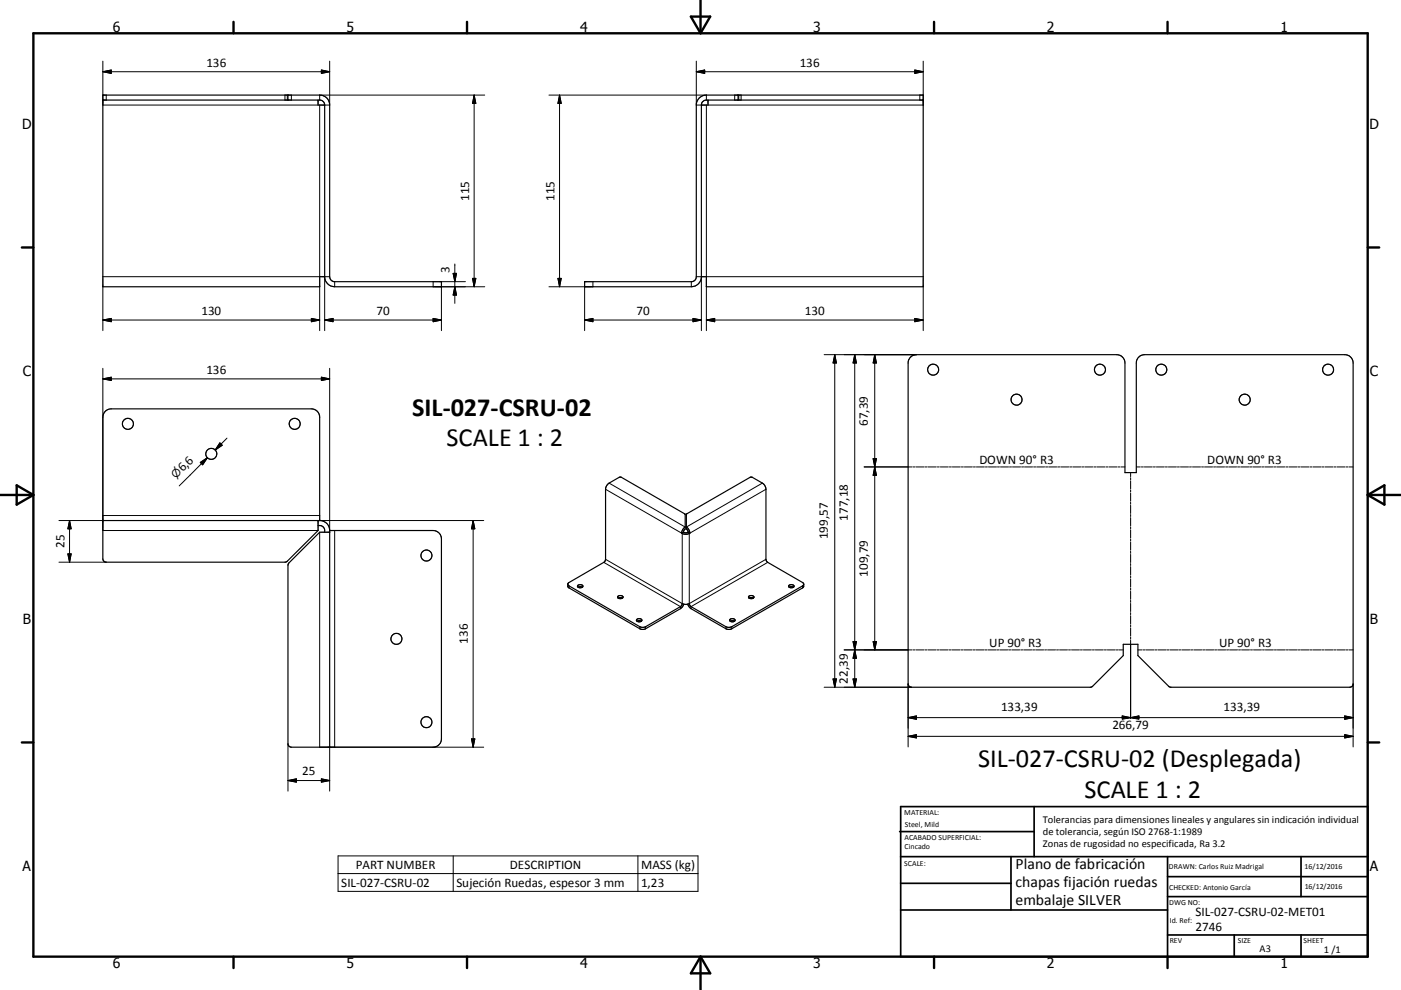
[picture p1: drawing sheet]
<svg xmlns="http://www.w3.org/2000/svg" width="420mm" height="297mm" viewBox="0 0 420 297" stroke-linecap="round" stroke-linejoin="round" font-family="sans-serif">
<g fill="none" stroke="#000" stroke-width=".36">
<path d="M30.8 28.5h65a2.95 2.95 0 0 1 3 3v51.5a1.52 1.52 0 0 0 1.5 1.5h32v1.5h-32a3 3 0 0 1-3-3h-1.5v3h-65zM30.8 30h65a1.48 1.48 0 0 1 1.5 1.5M86.3 28.5v1.5M95.4 30v1.5h1.9M97.3 31.5v51.5M209.6 29.4l1-.6 1.2-.3h65v57.5h-65v-3h-1.5a3 3 0 0 1-3 3h-32v-1.5h32a1.47 1.47 0 0 0 1.5-1.5v-51.5l.2-1.1zM210.3 31.5v51.5M212.3 30v1.5h-2M221.3 28.5v1.5M276.8 30h-65a1.48 1.48 0 0 0-1.5 1.5M272.9 107.3l.8-.7 1.1-.2h60a2.5 2.5 0 0 1 2.5 2.5v32.9h3.4v-32.9a2.5 2.5 0 0 1 2.5-2.5h60a2.5 2.5 0 0 1 2.5 2.5v96.3l-.4 .8-.6 .2h-53.8l-.5-.3-9.2-9.2v-3.4h-4.4v3.4l-9.2 9.2-.5 .3h-53.8l-.7-.2-.3-.8v-96.3l.1-.7zM30.8 156.2h65"/>
<path d="M95.4 156.2v3l-9.3 9.2-.5 .2h-54.2l-.6-.9v-42.5a2.51 2.51 0 0 1 2.6-2.5h60a2.5 2.5 0 0 1 2.4 2.5v31M95.4 157.7a1.64 1.64 0 0 1 1.9 2M95.8 156.2a2.95 2.95 0 0 1 3 3M98.8 159.2h31.1a2.5 2.5 0 0 1 2.4 2.4v60.1a2.5 2.5 0 0 1-2.4 2.5h-42.5l-1-.6v-54.2l.2-.5 9.2-9.2h3M98.8 159.2v65M204.4 160a2.32 2.32 0 0 0 2.4 0M204.9 159.6l.5-.9-.1-4.5-19.1-11h-.6l-3 1.7a2.26 2.26 0 0 0-1 1.9l-.1 21.4-.3 .4-10.6 6.2-.4 .5M204.9 159.6l-.5 .4M204.9 159.6a1.23 1.23 0 0 0 1.4 0M205.4 158.1a2.29 2.29 0 0 0-1 1.9M205.8 158.1a2.31 2.31 0 0 1 1 1.9M206.3 159.6l-.5-.9 .1-4.5 19.1-11h.6l3 1.7a2.28 2.28 0 0 1 1 1.9l.1 21.4 .3 .4 10.6 6.2 .4 .5"/>
<path d="M206.3 159.6l.5 .4M170.2 175.3l.4 .5 21.8 12.4 1.2-.2 10.4-6 .5-.9 .5 .2M170.2 175.3v.7l.4 .4 21.8 12.4 1-.1 10.6-6.1 .6-.6 .4-.7M173.2 175.6a.79 .79 0 0 1 .9-.3 .79 .79 0 0 1 .6 .8 .87 .87 0 0 1-1.5-.3zM173.3 176.2l.6-.2 .7 .2M185.3 178.9a.89 .89 0 0 1 1.5 .4 .91 .91 0 0 1-1.6-.3zM185.3 179.4l.6-.1 .7 .1M224.5 178.9a.89 .89 0 0 1 1.5 .4 .91 .91 0 0 1-1.6-.3zM224.6 179.4l.5-.1 .8 .1M236.5 175.6a.8 .8 0 0 1 .9-.3 .8 .8 0 0 1 .6 .8 .88 .88 0 0 1-1.6-.3zM236.6 176.2l.5-.2 .8 .2M241 175.3l-.1 .7-.3 .4-21.9 12.4-.9-.1-10.6-6.1-1-1.3"/>
<path d="M241 175.3l-.4 .5-21.9 12.4-1.1-.2-10.4-6-.5-.9-.5 .2M190.9 185.8a.86 .86 0 0 1 .9-.3 .86 .86 0 0 1 .6 .7 .89 .89 0 0 1-.9 .4 .89 .89 0 0 1-.7-.6zM191 186.4l.5-.2 .8 .2M205 181.3h1.2M218.8 185.8a.88 .88 0 0 1 1.6 .4 .9 .9 0 0 1-.9 .4 .9 .9 0 0 1-.7-.6zM218.9 186.4l.6-.2 .7 .2"/>
<circle cx="279.8" cy="110.9" r="1.64"/>
<circle cx="304.8" cy="119.9" r="1.65"/>
<circle cx="329.8" cy="110.9" r="1.64"/>
<circle cx="348.2" cy="110.9" r="1.65"/>
<circle cx="373.2" cy="119.9" r="1.66"/>
<circle cx="398.2" cy="110.9" r="1.64"/>
<circle cx="38.4" cy="127.2" r="1.66"/>
<circle cx="63.3" cy="136.2" r="1.65"/>
<circle cx="88.3" cy="127.2" r="1.65"/>
<circle cx="127.8" cy="166.7" r="1.65"/>
<circle cx="118.9" cy="191.7" r="1.64"/>
<circle cx="127.8" cy="216.7" r="1.64"/>
</g>
<g fill="none" stroke="#000" stroke-width=".3">
<path d="M30.8 18.3v13.2h64.6M98.8 18.3v13.2h-1.5M208.8 18.3v13.2h1.5M276.8 18.3v13.2h-64.5M30.8 21.5l2.6-.5v1zM30.8 21.5h68M31.9 28.5v1.5M85.4 28.5v1.5M86.1 28.5v1.5M87.4 28.5v1.5M95.8 31.5v51.5h-65M96.4 21l2.4 .5-2.4 .5z"/>
<path d="M142.2 28.5v57.5M142.2 28.5l.5 2.5h-1zM145.3 28.5h-49.5v1.5M164.6 28.5h47.2v1.5M167.8 28.5l.5 2.5h-1zM167.8 28.5v57.5M208.8 21.5h68M208.8 21.5l2.5-.5v1zM211.8 31.5v51.5h65M220.3 28.5v1.5M221.5 28.5v1.5M222.2 28.5v1.5"/>
<path d="M274.3 21l2.5 .5-2.5 .5zM275.8 28.5v1.5M136.4 79.2v11.8M30.8 96h65M30.8 96l2.6-.5v1zM30.8 86v13.2M93.4 95.5l2.4 .5-2.4 .5zM95.8 86v13.2M97.3 96h35M97.3 96l2.6-.5v1zM98.8 83h-1.5v16.2M100.3 84.5v1.5"/>
<path d="M129.9 84.5v1.5h15.4M129.9 95.5l2.4 .5-2.4 .5zM132.3 86v13.2M132.3 84.5h7.2M135.9 82h1l-.5 2.5zM136.4 86l.5 2.5h-1zM141.7 83.5h1l-.5 2.5zM167.3 83.5h1l-.5 2.5zM175.3 96l2.5-.5v1zM175.3 96h35M175.3 86v13.2M177.8 84.5v1.5h-13.2"/>
<path d="M207.3 84.5v1.5M207.8 95.5l2.5 .5-2.5 .5zM208.8 83h1.5v16.2M211.8 86v13.2M211.8 96h65M211.8 96l2.5-.5v1zM274.3 95.5l2.5 .5-2.5 .5zM276.8 86v13.2M30.8 110.5v48.7h64.6M30.8 113.7h68M30.8 113.7l2.6-.5v1zM96.4 113.2l2.4 .5-2.4 .5z"/>
<path d="M98.8 110.5v49.2M247.1 106.4h27.7M250.3 106.4l.5 2.5h-1zM250.3 106.4v99.8M256.3 106.4l.5 2.5h-1zM256.3 106.4v99.8M262.3 106.4v88.6M262.3 106.4l.5 2.5h-1zM60 138.7l2.2-1.4-1.4 2.2zM62.2 137.3l-1.8 1.8M62.2 137.3l-8.5 8.5M65.9 132.9l.7 .7-2.1 1.4z"/>
<path d="M68.1 131.5l-3.6 3.5M261.8 137.6h1l-.5 2.5zM17.7 156.2h13.1M20.9 156.2v12.5M20.9 156.2l.4 2.5h-1zM30.8 154.7h65M95.4 156.2h49.6M95.8 159.7v64.5h49.2M100.3 159.2v65M141.8 156.2l.6 2.5h-1zM141.8 156.2v68M181.6 146.8l22.8 13.2"/>
<path d="M182.6 144.9l22.8 13.2M228.6 144.9l-22.8 13.2M229.6 146.8l-22.8 13.2M259.1 140.1h14.4M262.3 140.1l.5 2.5h-1zM273.8 140.1h.6M274.7 140.1h2.4M277.4 140.1h.6M278.3 140.1h2.4M281 140.1h.6M281.9 140.1h2.4M284.6 140.1h.6"/>
<path d="M285.5 140.1h2.4M288.2 140.1h.6M289.1 140.1h2.4M291.8 140.1h.6M292.7 140.1h2.4M295.4 140.1h.6M296.3 140.1h2.5M299 140.1h.6M300 140.1h2.4M302.7 140.1h.6M303.6 140.1h2.4M306.3 140.1h.6"/>
<path d="M307.2 140.1h2.4M309.9 140.1h.6M310.8 140.1h2.4M313.5 140.1h.6M314.4 140.1h2.4M317.1 140.1h.6M318 140.1h2.4M320.7 140.1h.6M321.6 140.1h2.4M324.3 140.1h.6M325.2 140.1h2.4M327.9 140.1h.7"/>
<path d="M328.8 140.1h2.4M331.6 140.1h.6M332.5 140.1h2.4M335.2 140.1h.6M336.1 140.1h1.2M339 141.8v1.2M339 143.3v.6M339 144.3v2.4M339 147v.6M339 147.9v2.5M339 150.7v.6M339 151.6v2.5"/>
<path d="M339 154.4v.6M339 155.3v2.4M339 158v.7M339 159v2.4M340.7 140.1h1.2M342.2 140.1h.6M343.1 140.1h2.4M345.8 140.1h.6M346.7 140.1h2.4M349.4 140.1h.6M350.3 140.1h2.4M353 140.1h.6"/>
<path d="M353.9 140.1h2.4M356.6 140.1h.6M357.5 140.1h2.4M360.2 140.1h.6M361.1 140.1h2.4M363.8 140.1h.6M364.7 140.1h2.4M367.4 140.1h.7M368.4 140.1h2.4M371.1 140.1h.6M372 140.1h2.4M374.7 140.1h.6"/>
<path d="M375.6 140.1h2.4M378.3 140.1h.6M379.2 140.1h2.4M381.9 140.1h.6M382.8 140.1h2.4M385.5 140.1h.6M386.4 140.1h2.4M389.1 140.1h.6M390 140.1h2.4M392.7 140.1h.6M393.6 140.1h2.4M396.3 140.1h.6"/>
<path d="M397.2 140.1h2.5M400 140.1h.5M400.9 140.1h2.4M403.6 140.1h.6M404.5 140.1h1.2M17.7 168.7h14.2M20.3 166.2h1l-.4 2.5zM170.6 175.8v.6M181 168.7l23 13.3v.6M204.5 160.1v21l-22.9-13.3M206.7 160.1v21l22.9-13.3M230.2 168.7l-23 13.3v.6"/>
<path d="M240.6 175.8v.6M339 161.7v.6M339 162.6v2.5M339 165.4v.6M339 166.3v2.5M339 169.1v.6M339 170v2.5M339 172.8v.6M339 173.7v2.4M339 176.4v.6M339 177.4v2.4M191.8 188v.6"/>
<path d="M193.6 188v.6M217.6 188v.6M219.4 188v.6M253.1 195h20.4M255.8 192.5l1 5h-1l1-5zM261.8 192.5h1l-.5 2.5zM273.8 195h.5M274.6 195h2.4M277.3 195h.6M278.2 195h2.4M280.9 195h.6M281.8 195h2.4"/>
<path d="M284.5 195h.6M285.4 195h2.4M288.1 195h.6M289 195h2.4M291.7 195h.6M292.6 195h2.4M295.3 195h.6M296.2 195h2.4M298.8 195h.6M299.7 195h2.4M302.4 195h.6M303.3 195h2.4"/>
<path d="M306 195h.6M306.9 195h2.4M309.6 195h.6M310.5 195h2.4M313.2 195h.6M314.1 195h2.4M316.8 195h.6M317.7 195h2.3M320.4 195h.5M321.2 195h2.4M323.9 195h.6M324.8 195h2.4"/>
<path d="M327.5 195h.6M328.4 195h2.4M331.1 195h.6M332 195h2.4M334.7 195h.6M335.6 195h1.2M339 180.1v.6M339 181v2.5M339 183.8v.6M339 184.7v2.5M339 187.5v.6M339 188.4v2.4"/>
<path d="M339 191.1v.7M339 192.1v23.4M341.2 195h1.1M342.7 195h.6M343.5 195h2.4M346.2 195h.6M347.1 195h2.4M349.8 195h.6M350.7 195h2.4M353.4 195h.6M354.3 195h2.4M357 195h.6"/>
<path d="M357.9 195h2.4M360.6 195h.6M361.5 195h2.4M364.2 195h.6M365.1 195h2.3M367.7 195h.6M368.6 195h2.4M371.3 195h.6M372.2 195h2.4M374.9 195h.6M375.8 195h2.4M378.5 195h.6"/>
<path d="M379.4 195h2.4M382.1 195h.6M383 195h2.4M385.7 195h.6M386.6 195h2.3M389.2 195h.7M390.1 195h2.4M392.8 195h.6M393.7 195h2.4M396.4 195h.6M397.3 195h2.4M400 195h.6"/>
<path d="M400.9 195h2.4M403.6 195h.6M404.5 195h1.2M247.1 206.2h26.2M249.8 203.7h1l-.5 2.5zM255.8 203.7h1l-.5 2.5zM272.3 215.3l2.5-.5v1zM272.3 205.2v18.9M272.3 215.3h133.4M339 215.3l-2.5-.5v.7M339 215.3l-1.2 .2M339 215.3l2.5-.5v.7"/>
<path d="M339 215.3l1.2 .2M403.2 214.8l2.5 .5-2.5 .5zM405.7 205.2v18.9M86.3 234.2h12.5M86.3 234.2l2.6-.5v1zM86.3 223.2v14.1M96.4 233.7l2.4 .5-2.4 .5zM98.8 224.2v13.1M141.4 221.7h1l-.6 2.5zM272.3 220.9h133.4M272.3 220.9l2.5-.5v1zM403.2 220.4l2.5 .5-2.5 .5z"/>
<path d="M101.4 256.8h107.9v10.6h-107.9zM135.9 256.8v10.6M191.3 256.8v10.6M101.4 262.1h107.9"/>
</g>
<g fill="none" stroke="#000" stroke-width=".71">
<path d="M10 10h400v277h-400zM70 6.6v3.4M140 6.6v3.4M207.1 5h5.8l-2.9 5zM210 0v10M280 6.6v3.4M350 6.6v3.4M6.6 74.2h3.4M410 74.2h3.5M0 148.5h10M5 145.6l5 2.9-5 2.9zM410 148.5h10.1"/>
<path d="M410 148.5l5.1-2.9v5.8zM6.6 222.7h3.4M410 222.7h3.5M70 287v3.4M140 287v3.4M210 287v10M210 287l2.9 5h-5.8zM280 287v3.4M350 287v3.4"/>
</g>
<g fill="none" stroke="#000" stroke-width=".51">
<path d="M269.7 249.5h40.3M270 242h140v45h-140zM270 257h140M303.1 257v16M310 242v15M350 257v30M390.1 257v12M270 265h33.1M270 273h80M350 269h60M350 263h60M350 280.5h60"/>
<path d="M370 280.5v6.5M390.1 280.5v6.5"/>
</g>
<g fill="#000" stroke="#000" stroke-width=".3">
<path d="M30.8 21.5l2.6-.5v1zM96.4 21l2.4 .5-2.4 .5zM142.2 28.5l.5 2.5h-1zM167.8 28.5l.5 2.5h-1zM208.8 21.5l2.5-.5v1zM274.3 21l2.5 .5-2.5 .5zM30.8 96l2.6-.5v1zM93.4 95.5l2.4 .5-2.4 .5zM97.3 96l2.6-.5v1zM129.9 95.5l2.4 .5-2.4 .5zM135.9 82h1l-.5 2.5zM136.4 86l.5 2.5h-1z"/>
<path d="M141.7 83.5h1l-.5 2.5zM167.3 83.5h1l-.5 2.5zM175.3 96l2.5-.5v1zM207.8 95.5l2.5 .5-2.5 .5zM211.8 96l2.5-.5v1zM274.3 95.5l2.5 .5-2.5 .5zM30.8 113.7l2.6-.5v1zM96.4 113.2l2.4 .5-2.4 .5zM250.3 106.4l.5 2.5h-1zM256.3 106.4l.5 2.5h-1zM262.3 106.4l.5 2.5h-1zM60 138.7l2.2-1.4-1.4 2.2z"/>
<path d="M65.9 132.9l.7 .7-2.1 1.4zM261.8 137.6h1l-.5 2.5zM20.9 156.2l.4 2.5h-1zM141.8 156.2l.6 2.5h-1zM262.3 140.1l.5 2.5h-1zM20.3 166.2h1l-.4 2.5zM255.8 192.5h1l-.5 2.5zM256.3 195l.5 2.5h-1zM261.8 192.5h1l-.5 2.5zM249.8 203.7h1l-.5 2.5zM255.8 203.7h1l-.5 2.5zM272.3 215.3l2.5-.5v1z"/>
<path d="M336.5 214.8l2.5 .5-2.5 .5zM339 215.3l2.5-.5v1zM403.2 214.8l2.5 .5-2.5 .5zM86.3 234.2l2.6-.5v1zM96.4 233.7l2.4 .5-2.4 .5zM141.4 221.7h1l-.6 2.5zM272.3 220.9l2.5-.5v1zM403.2 220.4l2.5 .5-2.5 .5z"/>
</g>
<g font-size="7.9">
<text x="123.6" y="124.7">SIL-027-CSRU-02</text>
<text x="133.9" y="133.7">SCALE 1 : 2</text>
<text x="293.3" y="230.2">SIL-027-CSRU-02 (Desplegada)</text>
<text x="325.1" y="239.3">SCALE 1 : 2</text>
</g>
<g font-size="4.7">
<text x="304.5" y="260.9">Plano de fabricación</text>
<text x="304.5" y="266.2">chapas fijación ruedas</text>
<text x="304.5" y="271.6">embalaje SILVER</text>
</g>
<g font-size="4.2">
<text x="33.9" y="9.6">6</text>
<text x="103.9" y="9.6">5</text>
<text x="173.9" y="9.6">4</text>
<text x="243.8" y="9.6">3</text>
<text x="313.9" y="9.6">2</text>
<text x="383.9" y="9.6">1</text>
<text x="6.7" y="38.7">D</text>
<text x="410.5" y="38.7">D</text>
<text x="6.9" y="112.9">C</text>
<text x="410.7" y="112.9">C</text>
<text x="6.9" y="187.1">B</text>
<text x="410.7" y="187.1">B</text>
<text x="6.8" y="261.4">A</text>
<text x="410.7" y="261.4">A</text>
<text x="33.9" y="290.4">6</text>
<text x="103.9" y="290.4">5</text>
<text x="173.9" y="290.4">4</text>
<text x="243.8" y="290.4">3</text>
<text x="313.9" y="290.4">2</text>
<text x="383.9" y="290.4">1</text>
</g>
<g font-size="3.9">
<text x="61.9" y="20">136</text>
<text x="239.8" y="20">136</text>
<text x="140.6" y="60.3" transform="rotate(-90 140.6 60.3)">115</text>
<text x="166.2" y="60.3" transform="rotate(-90 166.2 60.3)">115</text>
<text x="134.8" y="82" transform="rotate(-90 134.8 82)">3</text>
<text x="60.4" y="94.5">130</text>
<text x="112.9" y="94.5">70</text>
<text x="190.8" y="94.5">70</text>
<text x="241.3" y="94.5">130</text>
<text x="61.9" y="112.1">136</text>
<text x="260.2" y="127.8" transform="rotate(-90 260.2 127.8)">67,39</text>
<text x="54.8" y="141.7" transform="rotate(-45 54.8 141.7)">6,6</text>
<text x="293.6" y="139.3">DOWN 90° R3</text>
<text x="361.9" y="139.3">DOWN 90° R3</text>
<text x="248.2" y="161.8" transform="rotate(-90 248.2 161.8)">199,57</text>
<text x="254.2" y="156.2" transform="rotate(-90 254.2 156.2)">177,18</text>
<text x="19.3" y="164.4" transform="rotate(-90 19.3 164.4)">25</text>
<text x="260.2" y="173" transform="rotate(-90 260.2 173)">109,79</text>
<text x="140.3" y="193.1" transform="rotate(-90 140.3 193.1)">136</text>
<text x="296.6" y="194.2">UP 90° R3</text>
<text x="365.5" y="194.2">UP 90° R3</text>
<text x="254.2" y="205.1" transform="rotate(-90 254.2 205.1)">22,39</text>
<text x="300.1" y="213.2">133,39</text>
<text x="366.9" y="213.2">133,39</text>
<text x="333.5" y="218.8">266,79</text>
<text x="90.6" y="232.6">25</text>
<text x="106.7" y="260.7">PART NUMBER</text>
<text x="152.8" y="260.7">DESCRIPTION</text>
<text x="192.2" y="260.8">MASS (kg)</text>
<text x="102.3" y="266">SIL-027-CSRU-02</text>
<text x="136.8" y="266.1">Sujeción Ruedas, espesor 3 mm</text>
<text x="192.2" y="266">1,23</text>
<text x="358.4" y="274.9">SIL-027-CSRU-02-MET01</text>
<text x="358.4" y="279.4">2746</text>
</g>
<text font-size="3.3" x="52.7" y="143.8" transform="rotate(-45 52.7 143.8)">⌀</text>
<g font-size="3.1">
<text x="312.7" y="246.8">Tolerancias para dimensiones lineales y angulares sin indicación individual</text>
<text x="312.7" y="250.4">de tolerancia, según ISO 2768-1:1989</text>
<text x="312.7" y="254">Zonas de rugosidad no especificada, Ra 3.2</text>
<text x="377.6" y="285.6">A3</text>
<text x="396.9" y="285.9">1 /1</text>
</g>
<g font-size="2.4">
<text x="271.1" y="244.4">MATERIAL:</text>
<text x="271.2" y="252">ACABADO SUPERFICIAL:</text>
<text x="271.3" y="248">Steel, Mild</text>
<text x="271.2" y="254.7">Cincado</text>
<text x="271.1" y="259.7">SCALE:</text>
<text x="350.4" y="260.8">DRAWN: Carlos Ruiz Madrigal</text>
<text x="391.1" y="260.6">16/12/2016</text>
<text x="350.5" y="267">CHECKED: Antonio García</text>
<text x="391.2" y="266.7">16/12/2016</text>
<text x="350.5" y="271.4">DWG NO:</text>
<text x="350.7" y="276.9">Id. Ref:</text>
<text x="350.7" y="282.8">REV</text>
<text x="371.1" y="282.9">SIZE</text>
<text x="390.8" y="283">SHEET</text>
</g>
</svg>
